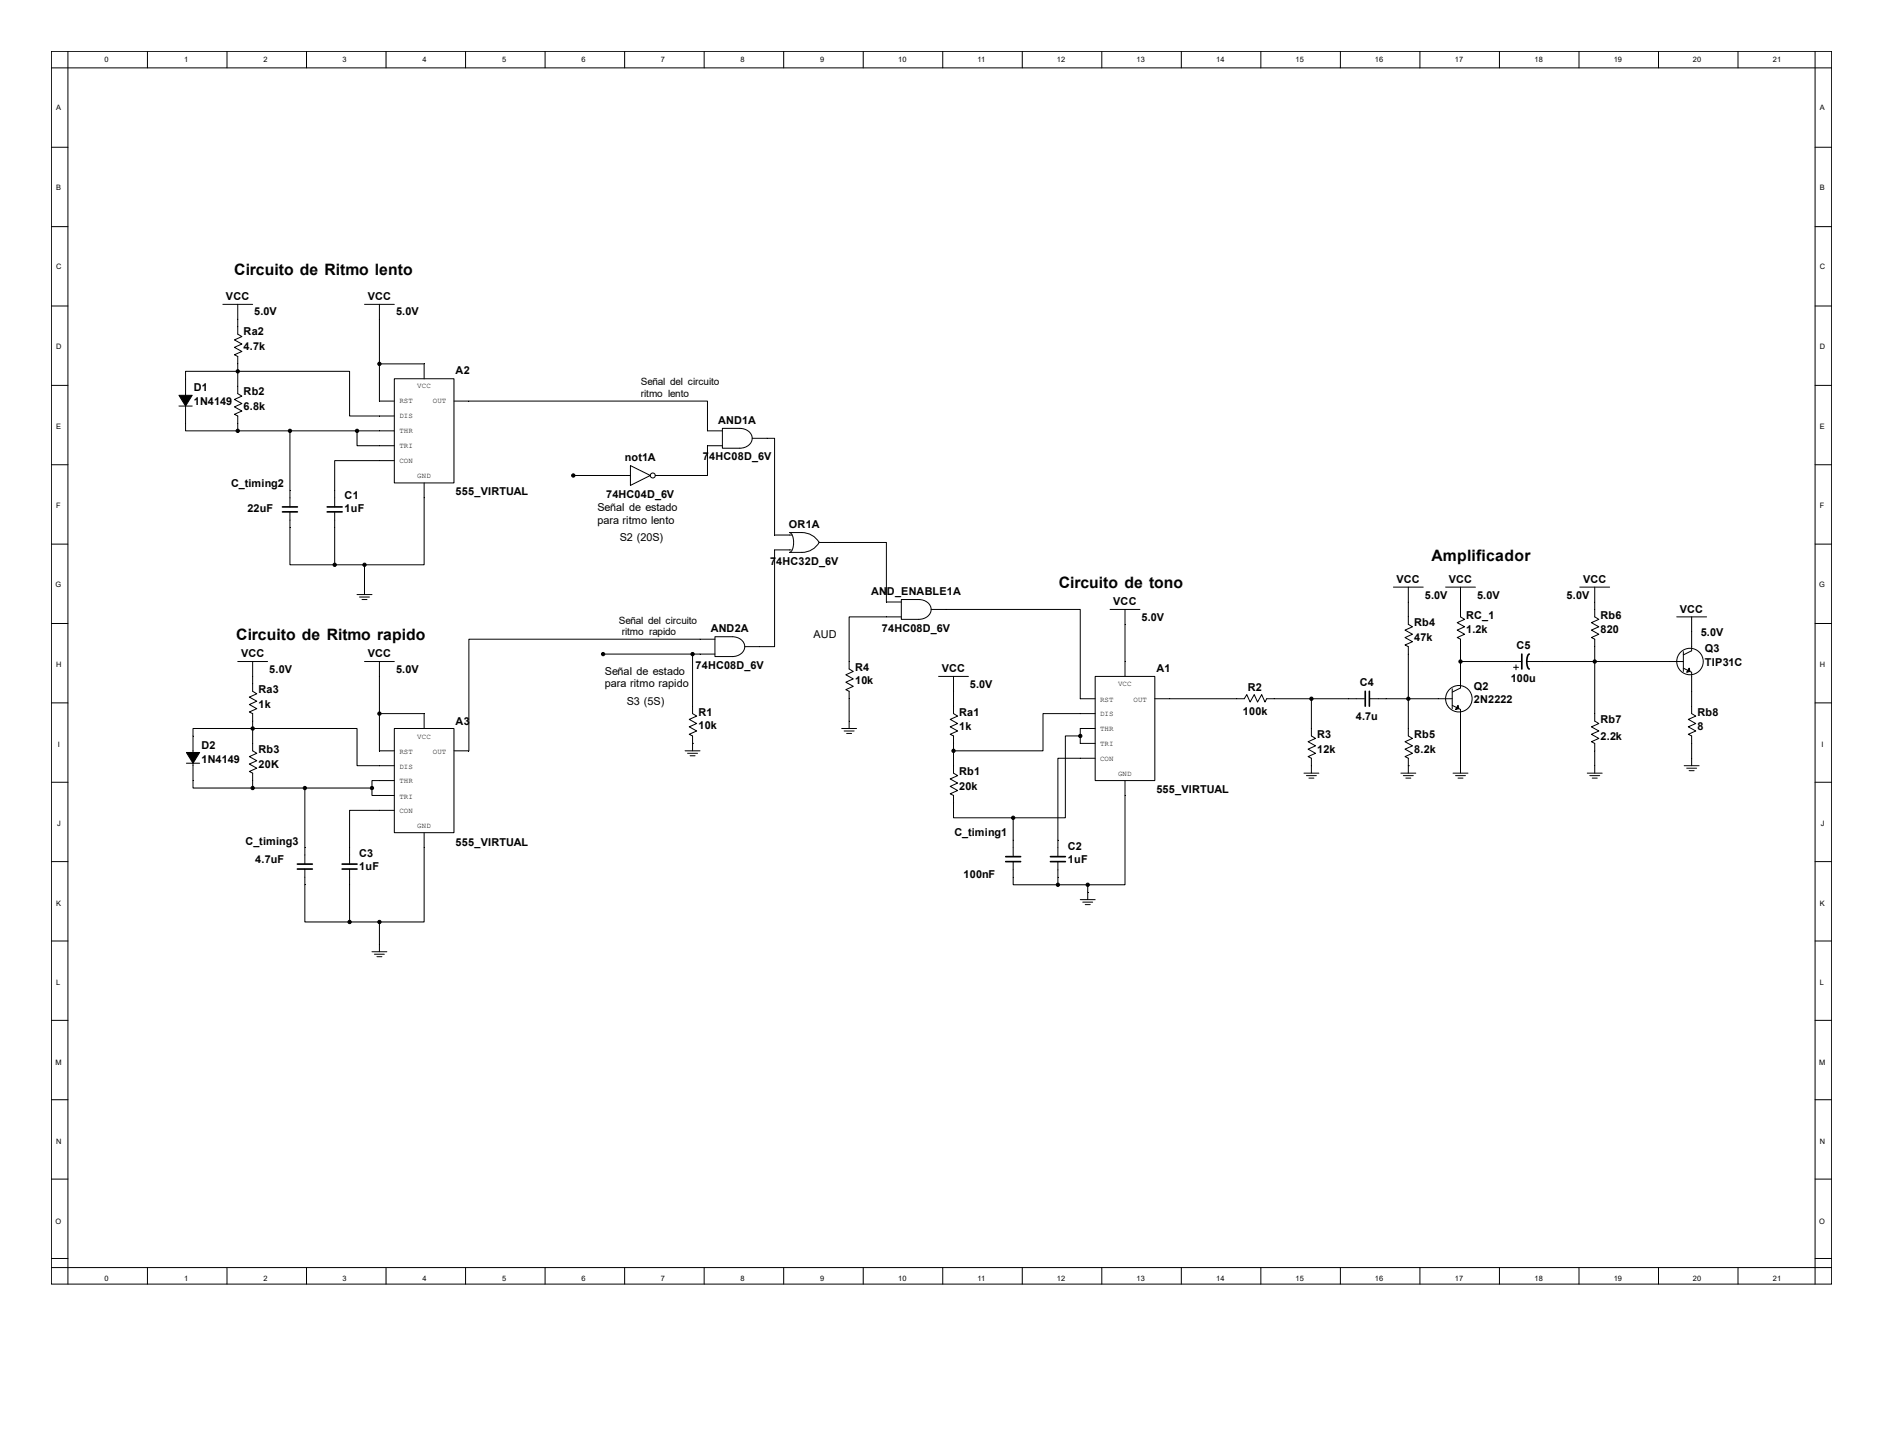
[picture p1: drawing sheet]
<svg xmlns="http://www.w3.org/2000/svg" width="279mm" height="216mm" viewBox="0 0 279 216" stroke-linecap="round" stroke-linejoin="round" font-family="sans-serif">
<g fill="none" stroke="#000" stroke-width=".15">
<path d="M7.6 7.6h264.2v182.9h-264.2zM7.6 10.1h264.2M10.1 7.6v182.9M21.9 7.6v2.5M33.7 7.6v2.5M45.5 7.6v2.5M57.3 7.6v2.5M69.1 7.6v2.5M80.9 7.6v2.5M92.7 7.6v2.5M104.5 7.6v2.5M116.3 7.6v2.5"/>
<path d="M128.1 7.6v2.5M139.9 7.6v2.5M151.7 7.6v2.5M163.5 7.6v2.5M175.3 7.6v2.5M187.1 7.6v2.5M198.9 7.6v2.5M210.7 7.6v2.5M222.5 7.6v2.5M234.3 7.6v2.5M246.1 7.6v2.5M257.9 7.6v2.5"/>
<path d="M269.3 7.6v182.9M7.6 21.9h2.5M7.6 33.6h2.5M269.3 21.9h2.5M269.3 33.6h2.5M7.6 45.4h2.5M7.6 57.2h2.5M33.1 45.2h4.4M35.3 45.2v4.4l.6 .3-1.1 .5 1.1 .6-1.1 .5 1.1 .7-1.1 .4 .5 .3v5.5l.6 .4-1.1 .5 1.1 .6-1.1 .5 1.1 .6-1.1 .5 .5 .2v2.2M54.1 45.2h4.4M56.3 45.2v14.3h2.2M56.3 54h6.6v2.2"/>
<path d="M58.5 56.2h8.9v15.5h-8.9zM67.4 59.5h37.6v4.4h2.2M269.3 45.4h2.5M269.3 57.2h2.5M7.6 69h2.5M26.6 60.3h1.9M35.3 63.9h23.2M43 76v7.8h6.7M43 63.9v11.3M49.7 76v7.8M53 63.9v2.2h5.5M58.5 68.3h-8.8v6.9"/>
<path d="M58.5 61.7h-6.6v-6.6h-24.4v8.8h7.8M62.9 71.7v12.1h-8.8M85.1 70.6h8.4M93.5 69.1l3 1.5-3 1.4zM107.2 63.6h2.6a1.6 1.6 0 0 1 1.7 1.8 1.79 1.79 0 0 1-1.7 1.1h-2.6zM107.2 66.1h-2.2v4.5h-7.8M111.6 65h3.3v14.4h2.6M269.3 69h2.5M7.6 80.7h2.5M7.6 92.5h2.5M35.3 98.2h4.4M37.5 98.2v4.4l.6 .3-1.1 .5 1.1 .7-1.1 .4 1.1 .7-1.1 .4 .5 .3v5.5l.6 .4-1.1 .5 1.1 .6-1.1 .5 1.1 .6-1.1 .5 .5 .2v2.2"/>
<path d="M49.7 83.8h4.4M53 88.2h2.2M53.3 88.6h1.5M53.7 89h.8M54.1 83.8v4.4M54.1 98.2h4.4M56.3 98.2v13.2h2.2M89.5 97.1h16.6M102.8 97.1v8.8l.6 .4-1.1 .4 1.1 .7-1.1 .5 1.1 .6-1.1 .5 .5 .2v2.2M106.1 94.5h2.6a1.6 1.6 0 0 1 1.7 1.8 1.79 1.79 0 0 1-1.7 1.1h-2.6zM106.1 94.8h-36.5v16.6h-2.2M117.4 81.6h-2.5v14.4h-4.4"/>
<path d="M121.6 80.4a2.95 2.95 0 0 1-2.6 1.6h-1.9a1.73 1.73 0 0 0 .6-2 1.01 1.01 0 0 0-.6-1 4.7 4.7 0 0 1 3.8 .7l.6 .8h10v8.8h2.2M133.7 89h2.6a1.6 1.6 0 0 1 1.8 1.8 1.79 1.79 0 0 1-1.8 1.1h-2.6zM133.7 91.5h-7.7v7.8l.6 .3-1.1 .5 1.1 .6-1.1 .5 1.1 .6-1.1 .5 .5 .3v5.5M138.2 90.4h22.1v13.3h2.2M164.7 90.4h4.4M166.9 90.4v10M206.8 87.1h4.4M209 87.1v5.5l.6 .4-1.1 .5 1.1 .6-1.1 .5 1.1 .6-1.1 .5 .5 .3v13.2l.6 .4-1.1 .5 1.1 .6-1.1 .5 1.1 .6-1.1 .5 .5 .2v2.2M214.5 87.1h4.4M216.7 87.1v4.4l.6 .4-1.1 .5 1.1 .6-1.1 .5 1.1 .6-1.1 .5 .5 .2v7.3l-1.2 .6M216.7 98.2h9.1M224.6 99h.7"/>
<path d="M224.9 98.7v.7M226.5 98.2h23.3M234.4 87.1h4.4M236.6 87.1v4.4l.6 .4-1.1 .5 1.1 .6-1.1 .5 1.1 .6-1.1 .5 .5 .2v12.2l.6 .4-1.1 .5 1.1 .6-1.1 .5 1.1 .6-1.1 .5 .5 .2v4.4M248.8 91.5h4.4M249.8 99.1l1.2 .7v6.1l.6 .4-1.1 .4 1.1 .7-1.1 .5 1.1 .6-1.1 .5 .5 .2v4.4M249.8 96.7v2.9M251 91.5v5.1l-1.2 .6M269.3 80.7h2.5M269.3 92.5h2.5M7.6 104.3h2.5M7.6 116.1h2.5"/>
<path d="M27.7 113.3h1.9M37.5 116.9h17.7M45.2 116.9v11.3M55.2 116.9v1.1h3.3M56.3 105.9h6.6v2.2M58.5 108.1h8.9v15.5h-8.9zM58.5 115.8h-3.3v1.1M58.5 113.6h-5.5v-5.5h-24.4v8.8h8.9M101.7 111.4h2.2M102 111.8h1.5M102.4 112.1h.7M102.8 110.3h.1"/>
<path d="M124.9 108.1h2.2M125.3 108.5h1.4M125.6 108.8h.8M139.3 100.4h4.4M141.5 100.4v5.5l.6 .4-1.1 .4 1.1 .7-1.1 .5 1.1 .6-1.1 .5 .5 .2v5.5l.6 .4-1.1 .5 1.1 .6-1.1 .5 1.1 .6-1.1 .5 .5 .2v3.3h8.8M160.3 109.2h-2.2v12.1h-7.8M162.5 100.4h8.9v15.4h-8.9zM162.5 112.5h-5.5v14.6M162.5 105.9h-7.7v5.5h-13.3M162.5 108.1h-2.2v2.2h2.2M166.9 115.8v15.5h-5.5M171.4 103.7h13.2l.4-.6 .5 1.1 .6-1.1 .5 1.1 .6-1.1 .5 1.1 .2-.5h14.6"/>
<path d="M193.5 114.7h2.2M193.8 115.1h1.5M194.2 115.5h.8M194.6 103.7v5.5l.6 .4-1.1 .5 1.1 .6-1.1 .5 1.1 .6-1.1 .5 .5 .2v2.2M203.3 103.7h12.2M207.9 114.7h2.2M208.2 115.1h1.5M208.6 115.5h.7M209 113.6h.1M215.5 104.7l1.2 .6v9.4M215.5 102.2v3M215.6 114.7h2.2"/>
<path d="M216 115.1h1.4M216.3 115.5h.8M235.5 114.7h2.2M235.9 115.1h1.5M236.3 115.5h.7M249.9 113.6h2.2M250.3 114h1.4M250.6 114.4h.8M269.3 104.3h2.5M269.3 116.1h2.5M7.6 127.9h2.5M7.6 139.6h2.5"/>
<path d="M45.2 129v7.8h6.7M51.9 129v7.8M51.9 136.8h4.4M56.3 136.8v4.4M58.5 120.2h-6.6v8M62.9 123.6v13.2h-6.6M150.3 127.9v3.4h6.7M150.3 121.3v5.8M157 127.9v3.4M157 131.3h4.4M160.3 133.5h2.2M160.7 133.9h1.4"/>
<path d="M161 134.2h.8M161.4 131.3v2.2M269.3 127.9h2.5M269.3 139.6h2.5M7.6 151.4h2.5M55.2 141.2h2.2M55.6 141.6h1.4M55.9 142h.8M269.3 151.4h2.5M7.6 163.2h2.5M7.6 175h2.5M269.3 163.2h2.5"/>
<path d="M269.3 175h2.5M7.6 186.7h2.5M7.6 188.1h264.2M21.9 188.1v2.4M33.7 188.1v2.4M45.5 188.1v2.4M57.3 188.1v2.4M69.1 188.1v2.4M80.9 188.1v2.4M92.7 188.1v2.4M104.5 188.1v2.4M116.3 188.1v2.4"/>
<path d="M128.1 188.1v2.4M139.9 188.1v2.4M151.7 188.1v2.4M163.5 188.1v2.4M175.3 188.1v2.4M187.1 188.1v2.4M198.9 188.1v2.4M210.7 188.1v2.4M222.5 188.1v2.4M234.3 188.1v2.4M246.1 188.1v2.4M257.9 188.1v2.4"/>
<path d="M269.3 186.7h2.5"/>
<circle cx="96.9" cy="70.6" r=".37"/>
<circle cx="250.8" cy="98.2" r="1.97"/>
<circle cx="216.5" cy="103.7" r="1.97"/>
</g>
<g fill="none" stroke="#000" stroke-width=".25">
<path d="M41.9 75.2h2.2M41.9 76h2.2M48.6 75.2h2.2M48.6 76h2.2M225.8 97.1v2.2M226.9 97.1a1.83 1.83 0 0 0 0 2.2M202.6 102.6v2.2M203.2 102.6v2.2M44.1 128.2h2.2M44.1 129h2.2M50.8 128.2h2.2M50.8 129h2.2"/>
<path d="M149.2 127.1h2.2M149.2 127.9h2.2M155.9 127.1h2.2M155.9 127.9h2.2"/>
</g>
<g fill="#000" stroke="#000" stroke-width=".15">
<path d="M26.6 58.7h1.9l-1 1.6zM250.6 99.1l.2 .5-.5 .2zM27.7 111.7h1.9l-1 1.6zM216.3 104.7l.2 .5-.5 .1z"/>
<circle cx="35.3" cy="55.1" r=".25"/>
<circle cx="56.3" cy="54" r=".25"/>
<circle cx="35.3" cy="63.9" r=".25"/>
<circle cx="43" cy="63.9" r=".25"/>
<circle cx="53" cy="63.9" r=".25"/>
<circle cx="85.1" cy="70.6" r=".25"/>
<circle cx="49.7" cy="83.8" r=".25"/>
<circle cx="54.1" cy="83.8" r=".25"/>
<circle cx="89.5" cy="97.1" r=".25"/>
<circle cx="102.8" cy="97.1" r=".25"/>
<circle cx="216.7" cy="98.2" r=".25"/>
<circle cx="236.6" cy="98.2" r=".25"/>
<circle cx="37.5" cy="108.1" r=".25"/>
<circle cx="37.5" cy="116.9" r=".25"/>
<circle cx="45.2" cy="116.9" r=".25"/>
<circle cx="55.2" cy="116.9" r=".25"/>
<circle cx="56.3" cy="105.9" r=".25"/>
<circle cx="141.5" cy="111.4" r=".25"/>
<circle cx="160.3" cy="109.2" r=".25"/>
<circle cx="194.6" cy="103.7" r=".25"/>
<circle cx="209" cy="103.7" r=".25"/>
<circle cx="51.9" cy="136.8" r=".25"/>
<circle cx="56.3" cy="136.8" r=".25"/>
<circle cx="150.3" cy="121.3" r=".25"/>
<circle cx="157" cy="131.3" r=".25"/>
<circle cx="161.4" cy="131.3" r=".25"/>
</g>
<g font-size="2.3">
<text x="34.8" y="40.9">Circuito de Ritmo lento</text>
<text x="212.4" y="83.2">Amplificador</text>
<text x="157.1" y="87.3">Circuito de tono</text>
<text x="35.1" y="95">Circuito de Ritmo rapido</text>
</g>
<g font-size="1.6">
<text x="33.5" y="44.4">VCC</text>
<text x="37.7" y="46.8">5.0V</text>
<text x="54.6" y="44.4">VCC</text>
<text x="58.8" y="46.8">5.0V</text>
<text x="36.2" y="49.7">Ra2</text>
<text x="36.2" y="51.9">4.7k</text>
<text x="28.7" y="58.1">D1</text>
<text x="36.2" y="58.6">Rb2</text>
<text x="67.6" y="55.5">A2</text>
<text x="28.7" y="60.1">1N4149</text>
<text x="36.2" y="60.8">6.8k</text>
<text x="106.6" y="62.9">AND1A</text>
<text x="92.7" y="68.4">not1A</text>
<text x="104.3" y="68.3">74HC08D_6V</text>
<text x="34.3" y="72.2">C_timing2</text>
<text x="36.7" y="76">22uF</text>
<text x="51.1" y="74.1">C1</text>
<text x="51.1" y="76">1uF</text>
<text x="67.6" y="73.4">555_VIRTUAL</text>
<text x="88.6" y="75.8">Señal de estado</text>
<text x="88.6" y="77.7">para ritmo lento</text>
<text x="90" y="73.8">74HC04D_6V</text>
<text x="91.9" y="80.2">S2 (20S)</text>
<text x="114.3" y="83.9">74HC32D_6V</text>
<text x="117.1" y="78.4">OR1A</text>
<text x="129.2" y="88.3">AND_ENABLE1A</text>
<text x="165.2" y="89.8">VCC</text>
<text x="207.2" y="86.5">VCC</text>
<text x="211.4" y="88.8">5.0V</text>
<text x="215" y="86.5">VCC</text>
<text x="219.2" y="88.8">5.0V</text>
<text x="232.5" y="88.8">5.0V</text>
<text x="234.9" y="86.5">VCC</text>
<text x="105.5" y="93.9">AND2A</text>
<text x="120.7" y="94.6">AUD</text>
<text x="130.9" y="93.7">74HC08D_6V</text>
<text x="169.4" y="92.2">5.0V</text>
<text x="209.8" y="92.9">Rb4</text>
<text x="209.8" y="95.1">47k</text>
<text x="217.6" y="91.8">RC_1</text>
<text x="217.6" y="94">1.2k</text>
<text x="237.5" y="91.8">Rb6</text>
<text x="237.5" y="94">820</text>
<text x="249.3" y="90.9">VCC</text>
<text x="252.3" y="94.4">5.0V</text>
<text x="35.8" y="97.5">VCC</text>
<text x="40" y="99.9">5.0V</text>
<text x="54.6" y="97.5">VCC</text>
<text x="58.8" y="99.9">5.0V</text>
<text x="89.7" y="100.1">Señal de estado</text>
<text x="89.7" y="102">para ritmo rapido</text>
<text x="103.2" y="99.3">74HC08D_6V</text>
<text x="126.9" y="99.5">R4</text>
<text x="126.9" y="101.5">10k</text>
<text x="139.7" y="99.8">VCC</text>
<text x="171.6" y="99.8">A1</text>
<text x="201.8" y="101.9">C4</text>
<text x="224.2" y="101.3">100u</text>
<text x="225" y="96.3">C5</text>
<text x="253" y="96.8">Q3</text>
<text x="253" y="98.8">TIP31C</text>
<text x="38.4" y="102.8">Ra3</text>
<text x="38.4" y="105.1">1k</text>
<text x="67.6" y="107.5">A3</text>
<text x="93" y="104.6">S3 (5S)</text>
<text x="103.6" y="106.2">R1</text>
<text x="142.3" y="106.2">Ra1</text>
<text x="143.9" y="102.1">5.0V</text>
<text x="184.4" y="106">100k</text>
<text x="185.2" y="102.5">R2</text>
<text x="201.2" y="106.8">4.7u</text>
<text x="218.7" y="102.4">Q2</text>
<text x="218.7" y="104.3">2N2222</text>
<text x="237.5" y="107.3">Rb7</text>
<text x="251.9" y="106.2">Rb8</text>
<text x="29.9" y="111.2">D2</text>
<text x="29.9" y="113.2">1N4149</text>
<text x="38.4" y="111.7">Rb3</text>
<text x="38.4" y="113.9">20K</text>
<text x="103.6" y="108.1">10k</text>
<text x="142.3" y="108.4">1k</text>
<text x="195.5" y="109.5">R3</text>
<text x="195.5" y="111.7">12k</text>
<text x="209.8" y="109.5">Rb5</text>
<text x="209.8" y="111.7">8.2k</text>
<text x="237.5" y="109.9">2.2k</text>
<text x="251.9" y="108.4">8</text>
<text x="142.3" y="115">Rb1</text>
<text x="142.3" y="117.2">20k</text>
<text x="171.6" y="117.7">555_VIRTUAL</text>
<text x="36.4" y="125.3">C_timing3</text>
<text x="67.6" y="125.5">555_VIRTUAL</text>
<text x="141.6" y="124">C_timing1</text>
<text x="37.8" y="128.1">4.7uF</text>
<text x="53.3" y="127.2">C3</text>
<text x="53.3" y="129.2">1uF</text>
<text x="143" y="130.3">100nF</text>
<text x="158.5" y="126.1">C2</text>
<text x="158.5" y="128.1">1uF</text>
</g>
<g font-size="1.5">
<text x="95.1" y="57.2">Señal del circuito</text>
<text x="95.1" y="58.8">ritmo lento</text>
<text x="91.8" y="92.5">Señal del circuito</text>
<text x="92.3" y="94.2">ritmo rapido</text>
</g>
<g font-size="1.1">
<text x="15.5" y="9.3">0</text>
<text x="27.3" y="9.3">1</text>
<text x="39.1" y="9.3">2</text>
<text x="50.8" y="9.3">3</text>
<text x="62.7" y="9.3">4</text>
<text x="74.5" y="9.3">5</text>
<text x="86.3" y="9.3">6</text>
<text x="98" y="9.3">7</text>
<text x="109.9" y="9.3">8</text>
<text x="121.7" y="9.3">9</text>
<text x="133.3" y="9.3">10</text>
<text x="145" y="9.3">11</text>
<text x="156.8" y="9.3">12</text>
<text x="168.7" y="9.3">13</text>
<text x="180.5" y="9.3">14</text>
<text x="192.2" y="9.3">15</text>
<text x="204" y="9.3">16</text>
<text x="215.9" y="9.3">17</text>
<text x="227.7" y="9.3">18</text>
<text x="239.4" y="9.3">19</text>
<text x="251.2" y="9.3">20</text>
<text x="263.1" y="9.3">21</text>
<text x="8.3" y="16.4">A</text>
<text x="270" y="16.4">A</text>
<text x="8.3" y="28.2">B</text>
<text x="270" y="28.2">B</text>
<text x="8.3" y="40">C</text>
<text x="270" y="40">C</text>
<text x="8.3" y="51.8">D</text>
<text x="270" y="51.8">D</text>
<text x="59.3" y="59.9">RST</text>
<text x="61.9" y="57.6">VCC</text>
<text x="64.2" y="59.9">OUT</text>
<text x="8.3" y="63.6">E</text>
<text x="59.3" y="62.1">DIS</text>
<text x="59.3" y="64.3">THR</text>
<text x="270" y="63.6">E</text>
<text x="59.3" y="68.7">CON</text>
<text x="59.3" y="66.5">TRI</text>
<text x="61.9" y="71">GND</text>
<text x="8.3" y="75.4">F</text>
<text x="270" y="75.4">F</text>
<text x="8.3" y="87.2">G</text>
<text x="269.9" y="87.2">G</text>
<text x="8.3" y="99">H</text>
<text x="165.9" y="101.9">VCC</text>
<text x="270" y="99">H</text>
<text x="163.2" y="106.3">DIS</text>
<text x="163.2" y="104.1">RST</text>
<text x="168.2" y="104.1">OUT</text>
<text x="8.6" y="110.8">I</text>
<text x="59.3" y="111.8">RST</text>
<text x="61.9" y="109.6">VCC</text>
<text x="64.2" y="111.8">OUT</text>
<text x="163.2" y="108.5">THR</text>
<text x="163.2" y="112.9">CON</text>
<text x="163.2" y="110.7">TRI</text>
<text x="270.3" y="110.8">I</text>
<text x="59.3" y="114">DIS</text>
<text x="59.3" y="116.2">THR</text>
<text x="59.3" y="118.5">TRI</text>
<text x="165.9" y="115.2">GND</text>
<text x="8.5" y="122.6">J</text>
<text x="59.3" y="120.7">CON</text>
<text x="61.9" y="122.9">GND</text>
<text x="270.2" y="122.6">J</text>
<text x="8.3" y="134.4">K</text>
<text x="270" y="134.4">K</text>
<text x="8.3" y="146.2">L</text>
<text x="270" y="146.2">L</text>
<text x="8.3" y="158">M</text>
<text x="269.9" y="158">M</text>
<text x="8.3" y="169.8">N</text>
<text x="270" y="169.8">N</text>
<text x="8.3" y="181.6">O</text>
<text x="269.9" y="181.6">O</text>
<text x="15.5" y="190">0</text>
<text x="27.3" y="190">1</text>
<text x="39.1" y="190">2</text>
<text x="50.8" y="190">3</text>
<text x="62.7" y="190">4</text>
<text x="74.5" y="190">5</text>
<text x="86.3" y="190">6</text>
<text x="98" y="190">7</text>
<text x="109.9" y="190">8</text>
<text x="121.7" y="190">9</text>
<text x="133.3" y="190">10</text>
<text x="145" y="190">11</text>
<text x="156.8" y="190">12</text>
<text x="168.7" y="190">13</text>
<text x="180.5" y="190">14</text>
<text x="192.2" y="190">15</text>
<text x="204" y="190">16</text>
<text x="215.9" y="190">17</text>
<text x="227.7" y="190">18</text>
<text x="239.4" y="190">19</text>
<text x="251.2" y="190">20</text>
<text x="263.1" y="190">21</text>
</g>
</svg>
